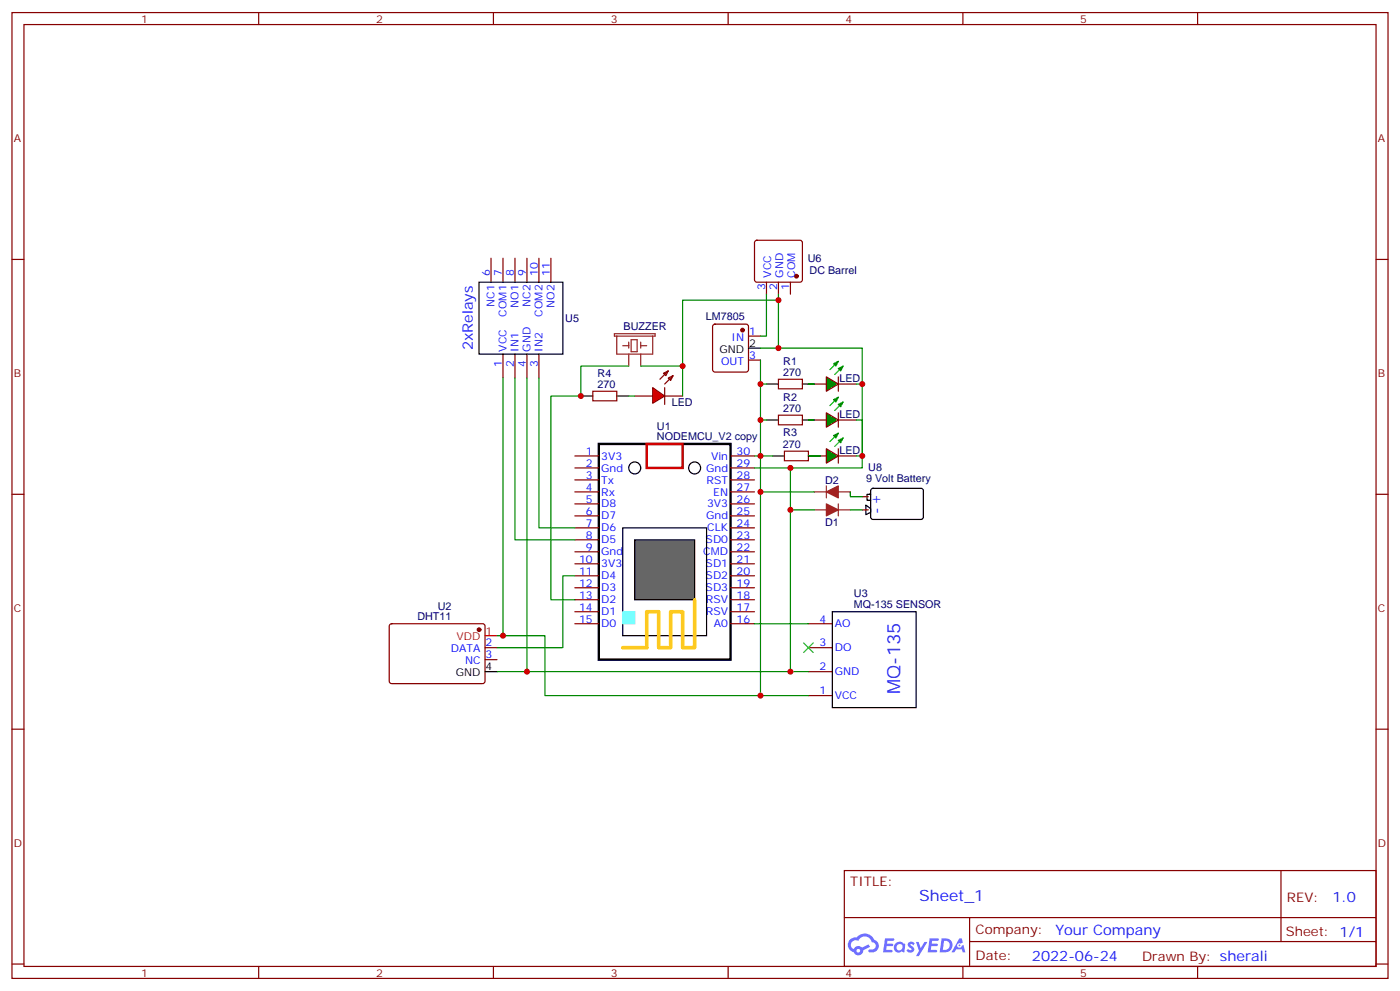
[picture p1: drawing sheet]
<svg xmlns="http://www.w3.org/2000/svg" width="412mm" height="292mm" viewBox="0 0 412 292" stroke-linecap="round" stroke-linejoin="round" font-family="sans-serif">
<g fill="none" stroke="#870000" stroke-width=".35">
<path d="M3.5 3.7h405.4v284.3h-405.4zM7.1 7.2h398.2v277.3h-398.2zM76.2 3.7v3.5M145.3 3.7v3.5M214.5 3.7v3.5M283.6 3.7v3.5M352.8 3.7v3.5M3.5 76.4h3.6M405.3 76.4h3.6M3.5 145.5h3.6M405.3 145.5h3.6M3.5 214.7h3.6"/>
<path d="M405.3 214.7h3.6M248.7 256.3h156.6v28.2h-156.6zM377.3 256.3v20.9M248.7 270.1h156.5M285.6 277.2h119.6M285.6 270.1v14.2M3.5 283.8h3.6M76.2 284.5v3.5M145.3 284.5v3.5M214.5 284.5v3.5M283.6 284.5v3.5M352.8 284.5v3.5"/>
<path d="M405.3 283.8h3.6"/>
</g>
<g fill="#5487ff">
<path d="M267.7 277.5a1.22 1.22 0 0 1 1.7 .2l-.4 .6a.47 .47 0 0 0-.3-.4 .47 .47 0 0 0-.5 .2l.1 .2a1.14 1.14 0 0 1 .8 1.8 1.14 1.14 0 0 1-1.9 0l-.2-.2 .5-.6 .7 .5a.29 .29 0 0 0 .3-.3 .29 .29 0 0 0-.2-.3 1.04 1.04 0 0 1-.6-1.7z"/>
<path d="M260.7 276.2h2.4l.3 .2-.2 .5-1.8 .1-.1 .8h1.5l.3 .4-.3 .4h-1.6l-.2 1.1h1.7l.2 .3-.2 .3-2.6 .1z"/>
<path d="M273.8 276.2h2.4l.3 .2-.1 .5-1.8 .1-.2 .8h1.6l.3 .4-.4 .4-1.6-.1-.1 1.1 1.7 .1 .2 .3-.2 .3-2.6 .1z"/>
<path d="M282.6 276.2h.7l.3 1.3-.6 .3a.69 .69 0 0 0-1 .3 .69 .69 0 0 0 .4 .9 .69 .69 0 0 0 .9-.6l.5-.2 .6 2.2h-.8l-.2-.9h-1.8l-.5 .9h-.8z"/>
<path d="M269.8 277.3h.8l.6 1.8 1.1-1.8h.9l-2.6 4.2h-.8l.9-1.5z"/>
<path d="M277.4 276.2l-.6 4.2h1.3a2.11 2.11 0 0 0 2.5-2.1 2.11 2.11 0 0 0-2.5-2.1zM278.1 277a1.39 1.39 0 0 1 1.7 1.4 1.39 1.39 0 0 1-1.8 1.2h-.3z"/>
<path d="M263.7 277.8a1.54 1.54 0 0 0-.1 2.2 1.54 1.54 0 0 0 2.2 .1l.6 .3 .3-2.3-.2-.3h-.4a1.49 1.49 0 0 0-2.4 0zM264 278.8a.94 .94 0 0 1 1.8 0 .94 .94 0 0 1-1.8 0z"/>
<path d="M250.4 276.6a2.18 2.18 0 0 0 1.1 3.7 1.44 1.44 0 0 0 1.6 .9 1.44 1.44 0 0 0 1.2-1.4l2-1.1-.5-.7-1.9 1a1.47 1.47 0 0 0-2.4 .4 1.39 1.39 0 0 1-.7-1.9 1.39 1.39 0 0 1 2-.5 2.12 2.12 0 0 1 2.2-1.3 2.12 2.12 0 0 1 1.9 1.7 1.14 1.14 0 0 1 1.1 1.4 1.14 1.14 0 0 1-1.7 .7 .43 .43 0 0 0-.5 .4 .43 .43 0 0 0 .4 .5 1.98 1.98 0 0 0 2.5-1.2 1.98 1.98 0 0 0-1.2-2.6 3.1 3.1 0 0 0-5.3-.6l-.9 .1zM252.3 279.9a.55 .55 0 0 1 1.1 0 .55 .55 0 0 1-1.1 0z"/>
<circle cx="282.6" cy="278.3" r=".26"/>
</g>
<path d="M176.4 130.7h38.8v63.5h-38.8z" fill="none" stroke="#000" stroke-width=".71"/>
<g fill="none" stroke="#870000" stroke-width=".35">
<path d="M169.3 134.2h7.1M169.3 137.8h7.1M215.2 134.2h7M215.2 137.8h7M169.3 141.3h7.1M169.3 144.8h7.1M169.3 148.3h7.1M169.3 151.9h7.1M169.3 155.4h7.1M169.3 158.9h7.1M215.2 141.3h7M215.2 144.8h7"/>
<path d="M215.2 148.3h7M215.2 151.9h7M215.2 155.4h7M215.2 158.9h7M169.3 162.5h7.1M169.3 166h7.1M169.3 169.5h7.1M169.3 173h7.1M169.3 176.6h7.1M215.2 162.5h7M215.2 166h7M215.2 169.5h7"/>
<path d="M215.2 173h7M215.2 176.6h7M169.3 180.1h7.1M169.3 183.6h7.1M215.2 180.1h7M215.2 183.6h7"/>
</g>
<path d="M190.5 130.7h10.6v7.1h-10.6z" fill="none" stroke="#c00" stroke-width=".71"/>
<path d="M183.4 155.4h24.7v31.7h-24.7z" fill="none" stroke="#000" stroke-width=".35"/>
<path d="M187 158.9h17.6v17.7h-17.6z" fill="#666" stroke="#000" stroke-width=".35"/>
<path d="M204.6 176.6v14.1h-3.5v-10.6h-3.5v10.6h-3.6v-10.6h-3.5v10.6h-7.1" fill="none" stroke="#fc0" stroke-width="1.1"/>
<g fill="none" stroke="#000" stroke-width=".35">
<path d="M142.9 197.7h3.5M245.2 180.1h24.7v28.2h-24.7z"/>
<circle cx="187" cy="137.8" r="1.76"/>
<circle cx="204.6" cy="137.8" r="1.76"/>
</g>
<path d="M183.4 180.1h3.6v3.5h-3.6z" fill="#6ff" stroke="#6ff" stroke-width=".35"/>
<g fill="none" stroke="#870000" stroke-width=".35">
<path d="M187 116.6h5.3M195.4 109.9l1.4-.7-.7 1.4zM195.8 116.6h5.3M196.8 111.3l1.5-.7-.7 1.4zM196.8 109.2l-2.4 2.5M198.3 110.6l-2.5 2.5M114.9 183.8l.5-.2 27 .1 .5 .6-.1 16.5-.6 .5-27.1-.1-.4-.6v-16.3zM142.9 190.7h3.5M142.9 194.2h3.5M238.1 190.7h7.1M238.1 197.7h7.1M238.1 183.6h7.1"/>
<path d="M238.1 204.8h7.1"/>
</g>
<circle cx="141.1" cy="185.4" r=".53" fill="#870000" stroke="#870000" stroke-width=".35"/>
<path d="M142.9 187.1h3.5" fill="none" stroke="#f00" stroke-width=".35"/>
<path d="M192.3 114.1l3.5 2.5-3.5 2.1z" fill="#f00" stroke="#870000" stroke-width=".35"/>
<path d="M195.8 114.1v5M238.1 134.2h5.3M246.9 134.2h5.3" fill="none" stroke="#870000" stroke-width=".35"/>
<path d="M243.4 132.1l3.5 2.1-3.5 2.1z" fill="#0c0" stroke="#870000" stroke-width=".35"/>
<path d="M246.9 127.5l-2.4 2.5M248.4 128.9l-2.5 2.5" fill="none" stroke="#0c0" stroke-width=".35"/>
<g fill="#0c0" stroke="#0c0" stroke-width=".35">
<path d="M246.9 129.6l1.5-.7-.8 1.5z"/>
<path d="M245.5 128.2l1.4-.7-.7 1.4z"/>
</g>
<path d="M238.1 113.1h5.3M246.9 113.1h5.3M246.9 132.1v4.2" fill="none" stroke="#870000" stroke-width=".35"/>
<path d="M243.4 110.9l3.5 2.2-3.5 2.1z" fill="#0c0" stroke="#870000" stroke-width=".35"/>
<path d="M246.9 106.4l-2.4 2.4M248.4 107.8l-2.5 2.4" fill="none" stroke="#0c0" stroke-width=".35"/>
<g fill="#0c0" stroke="#0c0" stroke-width=".35">
<path d="M246.9 108.5l1.5-.7-.8 1.4z"/>
<path d="M245.5 107.1l1.4-.7-.7 1.4z"/>
</g>
<path d="M246.9 110.9v4.3M238.1 123.6h5.3M246.9 123.6h5.3" fill="none" stroke="#870000" stroke-width=".35"/>
<path d="M243.4 121.5l3.5 2.1-3.5 2.2z" fill="#0c0" stroke="#870000" stroke-width=".35"/>
<path d="M246.9 116.9l-2.4 2.5M248.4 118.4l-2.5 2.4" fill="none" stroke="#0c0" stroke-width=".35"/>
<g fill="#0c0" stroke="#0c0" stroke-width=".35">
<path d="M246.9 119.1l1.5-.7-.8 1.4z"/>
<path d="M245.5 117.7l1.4-.8-.7 1.5z"/>
</g>
<g fill="none" stroke="#870000" stroke-width=".35">
<path d="M144.6 76v7.1M148.2 76v7.1M151.7 76v7.1M155.2 76v7.1M158.7 76v7.1M162.3 76v7.1M222.5 70.9l.5-.2h12.7l.5 .2 .2 .5v11l-.3 .5-.4 .2h-12.7l-.5-.3-.3-.4v-11zM210.1 95.6l.5-.2h9.2l.5 .2 .2 .5v12.7l-.2 .5-.5 .2h-9.2l-.5-.2-.2-.5v-12.7zM220.5 99h3.5M225.8 83.1v3.5M229.3 83.1v3.5M232.8 83.1v3.5"/>
<path d="M148.2 104.2v7.1M151.7 104.2v7.1M155.2 104.2v7.1M158.7 104.2v7.1M174.6 115.2h7.1v2.8h-7.1zM220.5 106h3.5M229.3 111.7h7.1v2.8h-7.1zM229.3 122.2h7.1v2.9h-7.1zM231.1 132.8h7v2.8h-7zM246.9 121.5v4.3M254 150.1h1.8M254 146.2h1.8"/>
</g>
<g fill="none" stroke="#000" stroke-width=".35">
<path d="M141.1 83.1h24.7v21.1h-24.7zM171.1 116.6h3.5M181.7 116.6h3.5M220.5 102.5h3.5M225.8 113.1h3.5M236.4 113.1h3.5M225.8 123.6h3.5M227.5 134.2h3.6M236.4 123.6h3.5M238.1 134.2h3.6M255.1 148.7l1.4 1.1v1l-1.4 .7zM256.1 145.5h.4h-1.1v1.8h1.1"/>
<path d="M256.7 144l.5-.2h14.4l.4 .7-.1 8-.6 .4h-14.4l-.4-.7v-7.7z"/>
</g>
<g fill="#870000" stroke="#870000" stroke-width=".35">
<circle cx="234.6" cy="81.3" r=".53"/>
<circle cx="218.7" cy="97.2" r=".53"/>
</g>
<g fill="none" stroke="#008700" stroke-width=".35">
<path d="M225.8 86.6v12.4h-1.8M229.3 86.6v15.9h-5.3M229.3 88.4h-28.2v19.4M148.2 111.3v75.8M151.7 111.3v47.6h17.6M155.2 111.3v86.4M158.7 111.3v44.1h10.6M185.2 107.8h-14.1v8.8h-8.8v60h7M185.2 116.6h1.8M188.7 107.8h12.4v8.8M224 106v28.2h-1.8M224 113.1h1.8"/>
<path d="M229.3 102.5h24.7v10.6M238.1 113.1h1.8M252.2 113.1h1.8v24.7h-21.2M222.2 137.8h10.6v59.9h5.3M224 123.6h1.8M227.5 134.2h-3.5v70.6M238.1 134.2h3.6M238.1 123.6h1.8M252.2 123.6h1.8v10.6h-1.8M224 144.8h15.9M232.8 150.1h7.1M250.5 144.8v1.4h3.5"/>
<path d="M250.5 150.1h3.5M169.3 169.5h-3.5v21.2h-19.4M146.4 187.1h14.1v17.7h77.6M146.4 197.7h86.4M222.2 183.6h15.9"/>
</g>
<path d="M236.7 189.3l2.8 2.8M239.5 189.3l-2.8 2.8" fill="none" stroke="#3c3" stroke-width=".35"/>
<g fill="none" stroke="#8c2424" stroke-width=".35">
<path d="M181 98.2h12v.8h-12zM181.7 99v5.2h10.6v-5.2M183.4 101.8h1.8M185.2 100.7v1.8M185.2 104.2v3.6M185.9 100h1.8v3.5h-1.8zM188.7 101.8h1.8M188.7 100.7v1.8M188.7 104.2v3.6M239.9 150.1h3.5M239.9 144.8h3.5M243.4 143.1v3.5"/>
<path d="M246.9 148.3v3.6M246.9 150.1h3.6M246.9 144.8h3.6"/>
</g>
<g fill="#8c2424" stroke="#8c2424" stroke-width=".35">
<path d="M243.4 148.3l3.5 1.8-3.5 1.8z"/>
<path d="M243.4 144.8l3.5-1.7v3.5z"/>
</g>
<g fill="#c00">
<circle cx="254" cy="134.2" r=".88"/>
<circle cx="229.3" cy="102.5" r=".88"/>
<circle cx="254" cy="113.1" r=".88"/>
<circle cx="232.8" cy="197.7" r=".88"/>
<circle cx="224" cy="134.2" r=".88"/>
<circle cx="232.8" cy="137.8" r=".88"/>
<circle cx="148.2" cy="187.1" r=".88"/>
<circle cx="224" cy="204.8" r=".88"/>
<circle cx="224" cy="123.6" r=".88"/>
<circle cx="224" cy="113.1" r=".88"/>
<circle cx="155.2" cy="197.7" r=".88"/>
<circle cx="171.1" cy="116.6" r=".88"/>
<circle cx="229.3" cy="88.4" r=".88"/>
<circle cx="201.1" cy="107.8" r=".88"/>
<circle cx="232.8" cy="150.1" r=".88"/>
<circle cx="224" cy="144.8" r=".88"/>
</g>
<text font-size="5.3" fill="#00f" x="265.2" y="204.3" transform="rotate(-90 265.2 204.3)">MQ-135</text>
<text font-size="4.6" fill="#00f" x="270.8" y="265.3">Sheet_1</text>
<g font-size="4.2" fill="#00f">
<text x="139.3" y="103.1" transform="rotate(-90 139.3 103.1)">2xRelays</text>
<text x="256.5" y="148.2">+</text>
<text x="259.6" y="151.4" transform="rotate(-90 259.6 151.4)">-</text>
<text x="392.5" y="265.6">1.0</text>
<text x="310.9" y="275.1">Your Company</text>
<text x="304" y="282.9">2022-06-24</text>
</g>
<g font-size="3.9" fill="#800">
<text x="250.5" y="260.9">TITLE:</text>
<text x="379.1" y="265.6">REV:</text>
<text x="287.4" y="275.1">Company:</text>
<text x="378.7" y="275.7">Sheet: 1/1</text>
<text x="287.4" y="282.8">Date:</text>
<text x="336.4" y="282.8">Drawn By: sherali</text>
</g>
<g font-size="3.2" fill="#800">
<text x="41.6" y="6.7">1</text>
<text x="110.8" y="6.7">2</text>
<text x="179.9" y="6.7">3</text>
<text x="249.1" y="6.7">4</text>
<text x="318.2" y="6.7">5</text>
<text x="4.1" y="41.8">A</text>
<text x="405.9" y="41.8">A</text>
<text x="4.1" y="110.9">B</text>
<text x="405.9" y="110.9">B</text>
<text x="4.1" y="180.1">C</text>
<text x="405.9" y="180.1">C</text>
<text x="4.1" y="249.2">D</text>
<text x="405.9" y="249.2">D</text>
<text x="41.6" y="287.5">1</text>
<text x="110.8" y="287.5">2</text>
<text x="179.9" y="287.5">3</text>
<text x="249.1" y="287.5">4</text>
<text x="318.2" y="287.5">5</text>
</g>
<g font-size="3.2" fill="#000080">
<text x="237.9" y="77.2">U6</text>
<text x="238.5" y="80.7">DC Barrel</text>
<text x="166.5" y="94.8">U5</text>
<text x="207.9" y="94.2">LM7805</text>
<text x="183.7" y="97.2">BUZZER</text>
<text x="230.7" y="107.4">R1</text>
<text x="176.1" y="110.9">R4</text>
<text x="230.7" y="110.6">270</text>
<text x="247.3" y="112.4">LED</text>
<text x="176" y="114.1">270</text>
<text x="197.9" y="119.5">LED</text>
<text x="230.7" y="118">R2</text>
<text x="230.7" y="121.2">270</text>
<text x="247.3" y="123">LED</text>
<text x="193.5" y="129.6">NODEMCU_V2 copy</text>
<text x="193.5" y="126.6">U1</text>
<text x="230.6" y="131.9">270</text>
<text x="230.7" y="128.3">R3</text>
<text x="247.3" y="133.6">LED</text>
<text x="243.1" y="142.4">D2</text>
<text x="255.1" y="142">9 Volt Battery</text>
<text x="255.8" y="138.5">U8</text>
<text x="243.1" y="154.8">D1</text>
<text x="129" y="179.5">U2</text>
<text x="251.5" y="179">MQ-135 SENSOR</text>
<text x="251.5" y="175.9">U3</text>
<text x="123" y="182.4">DHT11</text>
</g>
<g font-size="3.2" fill="#00f">
<text x="144.3" y="81.3" transform="rotate(-90 144.3 81.3)">6</text>
<text x="147.8" y="81.3" transform="rotate(-90 147.8 81.3)">7</text>
<text x="151.3" y="81.3" transform="rotate(-90 151.3 81.3)">8</text>
<text x="154.9" y="81.3" transform="rotate(-90 154.9 81.3)">9</text>
<text x="158.4" y="81.3" transform="rotate(-90 158.4 81.3)">10</text>
<text x="161.9" y="81.3" transform="rotate(-90 161.9 81.3)">11</text>
<text x="227.2" y="81.8" transform="rotate(-90 227.2 81.8)">VCC</text>
<text x="230.7" y="81.8" transform="rotate(-90 230.7 81.8)">GND</text>
<text x="234.2" y="81.8" transform="rotate(-90 234.2 81.8)">COM</text>
<text x="225.4" y="85.3" transform="rotate(-90 225.4 85.3)">3</text>
<text x="229" y="85.3" transform="rotate(-90 229 85.3)">2</text>
<text x="232.5" y="85.3" transform="rotate(-90 232.5 85.3)">1</text>
<text x="145.7" y="90.4" transform="rotate(-90 145.7 90.4)">NC1</text>
<text x="149.2" y="93.2" transform="rotate(-90 149.2 93.2)">COM1</text>
<text x="152.8" y="90.7" transform="rotate(-90 152.8 90.7)">NO1</text>
<text x="156.3" y="90.4" transform="rotate(-90 156.3 90.4)">NC2</text>
<text x="159.8" y="93.2" transform="rotate(-90 159.8 93.2)">COM2</text>
<text x="163.3" y="90.7" transform="rotate(-90 163.3 90.7)">NO2</text>
<text x="215.5" y="100.4">IN</text>
<text x="220.7" y="98.6">1</text>
<text x="149.2" y="103.5" transform="rotate(-90 149.2 103.5)">VCC</text>
<text x="152.8" y="103.5" transform="rotate(-90 152.8 103.5)">IN1</text>
<text x="156.3" y="103.5" transform="rotate(-90 156.3 103.5)">GND</text>
<text x="159.8" y="103.5" transform="rotate(-90 159.8 103.5)">IN2</text>
<text x="212.4" y="107.4">OUT</text>
<text x="220.7" y="105.7">3</text>
<text x="147.8" y="108" transform="rotate(-90 147.8 108)">1</text>
<text x="151.3" y="108" transform="rotate(-90 151.3 108)">2</text>
<text x="154.9" y="108" transform="rotate(-90 154.9 108)">4</text>
<text x="158.4" y="108" transform="rotate(-90 158.4 108)">3</text>
<text x="172.6" y="133.9">1</text>
<text x="172.6" y="137.4">2</text>
<text x="177.1" y="135.3">3V3</text>
<text x="209.4" y="135.3">Vin</text>
<text x="217" y="137.4">29</text>
<text x="217" y="133.9">30</text>
<text x="172.6" y="140.9">3</text>
<text x="177.1" y="138.8">Gnd</text>
<text x="177.1" y="142.3">Tx</text>
<text x="208" y="138.8">Gnd</text>
<text x="208.2" y="142.3">RST</text>
<text x="217" y="140.9">28</text>
<text x="172.6" y="144.5">4</text>
<text x="172.6" y="148">5</text>
<text x="177.1" y="145.9">Rx</text>
<text x="177.1" y="149.4">D8</text>
<text x="208.3" y="149.4">3V3</text>
<text x="210.1" y="145.9">EN</text>
<text x="217" y="148">26</text>
<text x="217" y="144.5">27</text>
<text x="172.6" y="151.5">6</text>
<text x="172.6" y="155">7</text>
<text x="177.1" y="152.9">D7</text>
<text x="208" y="152.9">Gnd</text>
<text x="217" y="155">24</text>
<text x="217" y="151.5">25</text>
<text x="172.6" y="158.6">8</text>
<text x="177.1" y="156.5">D6</text>
<text x="177.1" y="160">D5</text>
<text x="207.9" y="160">SD0</text>
<text x="208.3" y="156.5">CLK</text>
<text x="217" y="158.6">23</text>
<text x="170.6" y="165.6">10</text>
<text x="172.6" y="162.1">9</text>
<text x="177.1" y="163.5">Gnd</text>
<text x="177.1" y="167">3V3</text>
<text x="207.2" y="163.5">CMD</text>
<text x="207.9" y="167">SD1</text>
<text x="217" y="165.6">21</text>
<text x="217" y="162.1">22</text>
<text x="170.6" y="169.2">11</text>
<text x="170.6" y="172.7">12</text>
<text x="177.1" y="170.6">D4</text>
<text x="207.9" y="170.6">SD2</text>
<text x="217" y="172.7">19</text>
<text x="217" y="169.2">20</text>
<text x="170.6" y="176.2">13</text>
<text x="170.6" y="179.7">14</text>
<text x="177.1" y="174.1">D3</text>
<text x="177.1" y="177.6">D2</text>
<text x="207.9" y="174.1">SD3</text>
<text x="207.9" y="177.6">RSV</text>
<text x="217" y="179.7">17</text>
<text x="217" y="176.2">18</text>
<text x="170.6" y="183.3">15</text>
<text x="177.1" y="181.2">D1</text>
<text x="177.1" y="184.7">D0</text>
<text x="207.9" y="181.2">RSV</text>
<text x="210.3" y="184.7">A0</text>
<text x="217" y="183.3">16</text>
<text x="241.4" y="183.3">4</text>
<text x="245.9" y="184.7">AO</text>
<text x="143.1" y="190.3">2</text>
<text x="241.4" y="190.3">3</text>
<text x="245.9" y="191.7">DO</text>
<text x="132.8" y="192.1">DATA</text>
<text x="137" y="195.6">NC</text>
<text x="143.1" y="193.9">3</text>
<text x="241.4" y="197.4">2</text>
<text x="245.9" y="198.8">GND</text>
<text x="241.4" y="204.4">1</text>
<text x="245.9" y="205.8">VCC</text>
</g>
<g font-size="3.2">
<text x="211.9" y="103.9">GND</text>
<text x="220.7" y="102.1">2</text>
<text x="143.1" y="197.4">4</text>
<text x="134.3" y="199.1">GND</text>
</g>
<g font-size="3.2" fill="#f00">
<text x="134.5" y="188.6">VDD</text>
<text x="143.1" y="186.8">1</text>
</g>
</svg>
